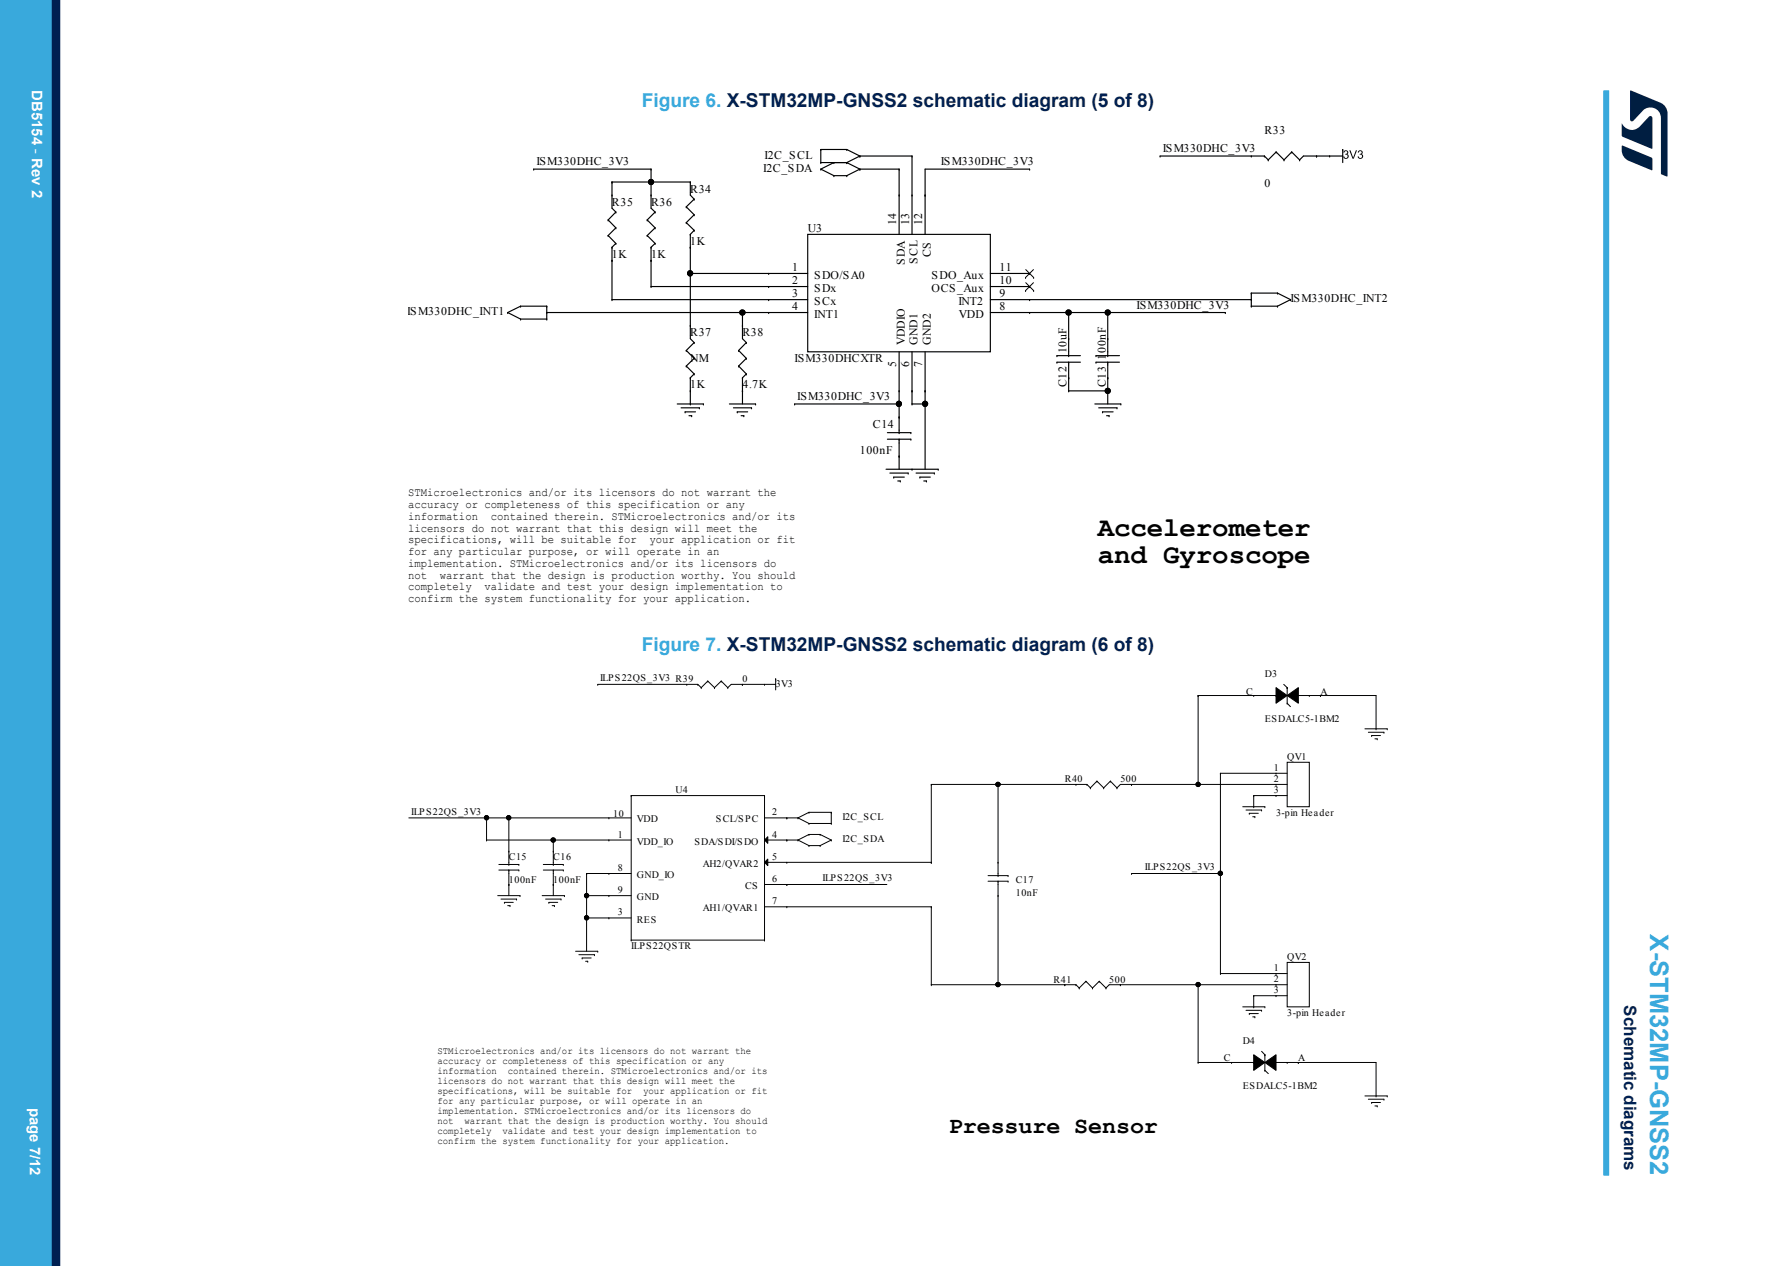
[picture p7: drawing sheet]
<svg xmlns="http://www.w3.org/2000/svg" width="297mm" height="210mm" viewBox="0 0 297 210" stroke-linecap="round" stroke-linejoin="round" font-family="sans-serif">
<g fill="none" stroke="#000" stroke-width=".19">
<path d="M88.5 28.1h.1M88.5 28.1h19.5M100.9 36.5h.1M100.9 39.1h.1M100.9 36.5l1.3 1.3M100.9 39.1l1.3 1.3M101.5 30.2h13M101.5 32.4h.1M101.5 30.2h.1M101.5 30.2v4.3l.7 .7M102.2 35.2h.1M102.2 37.8h.1"/>
<path d="M102.2 35.2l-1.3 1.3M102.2 37.8l-1.3 1.3M107.4 36.5h.1M107.4 39.1h.1M107.4 36.5l1.3 1.3M107.4 39.1l1.3 1.3M108 32.4h.1M108 28.1h.1M108 30.2h.1M108 28.1v6.4l.7 .7M108.7 35.2h.1M108.7 37.8h.1"/>
<path d="M108.7 35.2l-1.3 1.3M108.7 37.8l-1.3 1.3M113.9 34.3h.1M113.9 36.9h.1M113.9 34.3l1.3 1.3M113.9 36.9l1.3 1.3M114.5 38.9h.1M114.5 30.2h.1M114.5 38.9v17.3l.7 .6M114.5 30.2v2.2l.7 .6M115.2 33h.1M115.2 35.6h.1"/>
<path d="M115.2 38.2h.1M115.2 33l-1.3 1.3M115.2 35.6l-1.3 1.3M115.2 38.2l-.7 .7M134 38.9h30.3v19.5h-30.3zM136.2 28.1l2.2 1M136.2 27h.1M136.2 24.8h.1M136.2 28.1h.1M136.2 24.8v2.2M136.2 24.8h4.3M136.2 27h4.3"/>
<path d="M138.4 27h.1M138.4 29.1h.1M138.4 29.1h2.1M138.4 27l-2.2 1.1M140.5 27h.1M140.5 24.8h.1M140.5 29.1h.1M140.5 24.8l2.2 1.1M140.5 27l2.2 1.1M142.7 25.9h.1M142.7 28.1h.1M142.7 25.9l-2.2 1.1"/>
<path d="M142.7 28.1l-2.2 1M142.7 28.1h6.5M142.7 25.9h8.6M149.2 32.4h.1M149.2 28.1h.1M149.2 28.1v10.8M151.3 32.4h.1M151.3 25.9h.1M151.3 25.9v13M153.5 32.4h.1M170.8 28.1h.1M170.8 28.1h-17.3v10.8"/>
<path d="M192.5 25.9h17.3M192.5 25.9h.1M207.6 25.9h.1M209.8 25.9h.1M209.8 25.9l.6 .6M210.4 26.5h.1M211.7 25.2h.1M211.7 25.2l-1.3 1.3M211.7 25.2l1.3 1.3M213 26.5h.1M214.3 25.2h.1M214.3 25.2l-1.3 1.3"/>
<path d="M214.3 25.2l1.3 1.3M215.6 26.5h.1M218.4 25.9h.1M220.6 25.9h.1M222.8 24.8h.1M222.8 25.9h-6.5l-.7 .6M222.8 24.8v2.2M84.2 51.8l2.2 1.1M84.2 51.8h.1M86.4 50.8h.1M86.4 52.9h.1M86.4 50.8h4.3"/>
<path d="M86.4 50.8l-2.2 1M86.4 52.9h4.3M90.7 51.8h43.3M90.7 50.8h.1M90.7 52.9h.1M90.7 51.8h.1M90.7 50.8v2.1M101.5 41h.1M101.5 43.2h.1M101.5 49.7h.1M101.5 41v8.7M101.5 49.7h32.5"/>
<path d="M102.2 40.4h.1M102.2 40.4l-.7 .6M108 41h.1M108 43.2h.1M108 47.5h.1M108 41v6.5M108 47.5h26M108.7 40.4h.1M108.7 40.4l-.7 .6M113.9 58.1h.1M113.9 58.1l1.3 1.3M114.5 54h.1"/>
<path d="M114.5 41h.1M114.5 45.4h.1M114.5 45.4h19.5M115.2 56.8h.1M115.2 59.4h.1M115.2 56.8l-1.3 1.3M115.2 59.4l-1.3 1.3M122.6 58.1h.1M122.6 58.1l1.2 1.3M123.2 54h.1M123.2 51.8h.1M123.2 51.8v4.4l.6 .6"/>
<path d="M123.8 56.8h.1M123.8 59.4h.1M123.8 56.8l-1.2 1.3M123.8 59.4l-1.2 1.3M127.5 45.4h.1M127.5 51.8h.1M127.5 49.7h.1M127.5 47.5h.1M149.2 58.4v13.4M151.3 58.4v8.6M153.5 58.4v19.4M164.3 47.5h6.5"/>
<path d="M164.3 45.4h6.5M164.3 51.8h39M164.3 49.7h43.3M170.8 47.5h.1M170.8 49.7h.1M170.8 51.8h.1M170.8 45.4h.1M175.4 59h.1M175.4 59h3.9M177.3 59h.1M177.3 56.2h.1M177.3 51.8h.1"/>
<path d="M177.3 51.8v7.2M181.8 59h.1M181.8 59h3.9M183.8 59h.1M183.8 56.2h.1M183.8 51.8h.1M183.8 51.8v7.2M203.3 51.8h.1M207.6 50.8h.1M207.6 48.6h.1M207.6 49.7h.1M207.6 48.6v2.2"/>
<path d="M207.6 48.6h4.4M207.6 50.8h4.4M212 50.8h.1M212 48.6h.1M212 48.6l2.1 1.1M214.1 49.7h.1M214.1 49.7l-2.1 1.1M112.4 67h4.3M113 67.6h3M113.7 68.3h1.7M113.7 68.3h.1M113.9 60.7h.1"/>
<path d="M113.9 60.7l1.3 1.3M114.3 69h.5M114.5 62.7h.1M114.5 64.8h.1M114.5 67h.1M114.5 62.7v4.3M114.8 69h.1M115.2 62h.1M115.2 62l-.7 .7M116 67.6h.1M116.7 67h.1M121 67h4.4"/>
<path d="M121.7 67.6h3M122.3 68.3h.1M122.3 68.3h1.8M122.6 60.7h.1M122.6 60.7l1.2 1.3M123 69h.4M123.2 62.7h.1M123.2 64.8h.1M123.2 62.7v4.3M123.4 69h.1M123.8 62h.1M123.8 62l-.6 .7"/>
<path d="M124.7 67.6h.1M125.4 67h.1M131.8 67h17.4M131.8 67h.1M147 77.8h8.7M147.2 72.9h3.9M147.2 71.8h3.9M147.7 78.5h3M148.3 79.1h1.7M148.3 79.1h.1M149 79.8h.4M149.2 71.8h.1"/>
<path d="M149.2 72.9h.1M149.2 69.2h.1M149.2 75.7h.1M149.2 64.8h.1M149.2 67h.1M149.2 72.9v4.9M149.4 79.8h.1M150.7 78.5h.1M151.1 72.9h.1M151.1 71.8h.1M151.3 67h2.2M151.3 77.8h.1"/>
<path d="M151.3 64.8h.1M151.3 67h.1M152 78.5h3M152.6 79.1h1.8M152.6 79.1h.1M153.3 79.8h.4M153.5 64.8h.1M153.5 67h.1M153.7 79.8h.1M155 78.5h.1M155.7 77.8h.1M175.4 60.1h.1"/>
<path d="M175.4 60.1h3.9M177.3 64.8h6.5M177.3 60.1h.1M177.3 62.7h.1M177.3 64.8h.1M177.3 60.1v4.7M181.7 67h4.3M181.8 60.1h.1M181.8 60.1h3.9M182.3 67.6h3M182.9 68.3h.1M182.9 68.3h1.8"/>
<path d="M183.6 69h.4M183.8 60.1h.1M183.8 62.7h.1M183.8 64.8h.1M183.8 60.1v6.9M184 69h.1M185.3 67.6h.1M186 67h.1"/>
<circle cx="108" cy="30.2" r=".42"/>
<circle cx="114.5" cy="45.3" r=".43"/>
<circle cx="123.2" cy="51.8" r=".43"/>
<circle cx="177.3" cy="51.8" r=".43"/>
<circle cx="183.8" cy="51.8" r=".42"/>
<circle cx="149.1" cy="67" r=".43"/>
<circle cx="153.5" cy="67" r=".43"/>
<circle cx="183.8" cy="64.8" r=".42"/>
</g>
<path d="M223 25a.37 .37 0 0 1 .6 0 .37 .37 0 0 1-.1 .6 .44 .44 0 0 1 0 .7 .44 .44 0 0 1-.6-.3l.1-.1a.28 .28 0 0 0 .4 .3 .28 .28 0 0 0 .2-.4 .28 .28 0 0 0-.4-.1v-.2a.24 .24 0 0 0 .3-.2 .24 .24 0 0 0-.2-.3 .24 .24 0 0 0-.2 .3h-.2zM223.9 24.9h.2l.4 1.3 .5-1.3h.2l-.6 1.4h-.2zM225.4 25a.37 .37 0 0 1 .6 0 .37 .37 0 0 1-.1 .6 .44 .44 0 0 1 0 .7 .44 .44 0 0 1-.6-.3l.1-.1a.28 .28 0 0 0 .4 .3 .28 .28 0 0 0 .2-.4 .28 .28 0 0 0-.4-.1v-.2a.24 .24 0 0 0 .3-.2 .24 .24 0 0 0-.2-.3 .24 .24 0 0 0-.2 .3h-.2z" fill="#000"/>
<g fill="none" stroke="#000" stroke-width=".17">
<path d="M170.2 48.2h.1M170.2 46h.1M170.2 46.9l1.3 1.3M170.2 44.7l1.3 1.3M171.5 46.9l-1.3 1.3M171.5 44.7l-1.3 1.3M171.5 48.2h.1M171.5 46h.1M99.2 113.5h16.6M99.2 113.5h.1M114 113.5h.1M115.8 113.5l.5 .6"/>
<path d="M115.8 113.5h.1M116.3 114.1h.1M117.4 113l1.2 1.1M117.4 113h.1M117.4 113l-1.1 1.1M118.6 114.1h.1M119.7 113l1.1 1.1M119.7 113h.1M119.7 113l-1.1 1.1M120.8 114.1h.1M123.2 113.5h.1M126.9 113.5h.1"/>
<path d="M128.7 112.6h.1M128.7 113.5h-7.4l-.5 .6M128.7 112.6v1.8M198.8 115.4h.1M198.8 115.4v14.7M198.8 115.4h12.9M208 115.4h.1M211.7 114.1l1.9 1.3-1.9 1.2zM211.7 115.4h.1M213 113.5l.6 .6M213.6 116.6l.5 .6M213.6 115.4l1.8-1.3v2.5z"/>
<path d="M213.6 114.1h.1M213.6 116.6h.1M213.6 114.1v2.5M215.4 115.4h12.9v5.5M217.2 115.4h.1M219.1 115.4h.1M67.8 135.7h36.9M80.7 139.3h.1M80.7 135.7h.1M80.7 135.7v3.6M80.7 139.3h24M84.4 135.7h.1"/>
<path d="M84.4 135.7v7.7M91.8 139.3h.1M91.8 139.3v4.1M101 139.3h.1M101 135.7h.1M104.7 132h.1M104.7 132h22.2M104.7 132v23.9M126.9 139.3l.5-.5v1.1zM126.9 132h.1M126.9 132v23.9M126.9 139.3h5.5"/>
<path d="M126.9 135.7h5.5M130.6 135.7h.1M130.6 139.3h.1M132.4 135.7h.1M132.4 139.3h.1M132.4 135.7l1.8 .9M132.4 139.3l1.8 1M134.2 134.7l-1.8 1M134.2 138.4l-1.8 .9M134.2 134.7h.1M134.2 136.6h.1M134.2 138.4h.1"/>
<path d="M134.2 134.7h3.7M134.2 138.4h1.9M134.2 136.6h3.7M136.1 138.4h.1M136.1 138.4l1.8 .9M137.9 134.7h.1M137.9 136.6h.1M137.9 139.3h.1M137.9 134.7v1.9M137.9 139.3l-1.8 1M154.5 130.1h25.8M154.5 130.1h.1"/>
<path d="M154.5 130.1v12.9M165.6 130.1h.1M165.6 130.1v15.1M178.5 130.1h.1M180.3 130.1l.6 .6M180.3 130.1h.1M180.9 130.7h.1M182 129.6l1.1 1.1M182 129.6h.1M182 129.6l-1.1 1.1M183.1 130.7h.1M184.2 129.6l1.1 1.1"/>
<path d="M184.2 129.6h.1M184.2 129.6l-1.1 1.1M185.3 130.7h.1M187.7 130.1h.1M198.8 130.1h.1M202.5 128.3h11.1M202.5 128.3h.1M202.5 128.3v33.2M206.2 133.8h3.7M206.7 134.4h2.6M207.3 134.9h.1M207.3 134.9h1.5"/>
<path d="M207.9 135.5h.3M208 132h5.6M208 132h.1M208 133.8h.1M208 132v1.8M208.2 135.5h.1M209.3 134.4h.1M209.9 133.8h.1M211.7 128.3h.1M211.7 130.1h.1M211.7 132h.1M213.6 126.4h3.6v7.4h-3.6z"/>
<path d="M213.6 130.1h-27.7l-.6 .6M226.5 120.9h3.7M227 121.5h2.6M227.6 122h.1M227.6 122h1.5M228.1 122.6h.4M228.3 120.9h.1M228.5 122.6h.1M229.6 121.5h.1M230.2 120.9h.1M82.6 148.6h3.7M82.8 144.3h3.3"/>
<path d="M82.8 143.4h3.3M83.1 149.1h2.6M83.7 149.7h1.5M83.7 149.7h.1M84.2 150.2h.4M84.4 143.4h.1M84.4 144.3h.1M84.4 141.2h.1M84.4 146.7h.1M84.4 144.3v4.3M84.6 150.2h.1M85.7 149.1h.1"/>
<path d="M86.1 144.3h.1M86.1 143.4h.1M86.3 148.6h.1M90 148.6h3.7M90.1 144.3h3.4M90.1 143.4h3.4M90.5 149.1h2.6M91.1 149.7h1.4M91.1 149.7h.1M91.6 150.2h.4M91.8 143.4h.1M91.8 144.3h.1"/>
<path d="M91.8 141.2h.1M91.8 146.7h.1M91.8 144.3v4.3M92 150.2h.1M93.1 149.1h.1M93.5 144.3h.1M93.5 143.4h.1M93.7 148.6h.1M95.5 157.8h3.7M96 158.4h2.6M96.6 158.9h.1M96.6 158.9h1.5"/>
<path d="M97.2 159.5h.3M97.3 144.9h.1M97.3 148.6h.1M97.3 152.3h.1M97.3 144.9v12.9M97.3 148.6h7.4M97.3 144.9h7.4M97.3 152.3h7.4M97.5 159.5h.1M98.6 158.4h.1M99.2 157.8h.1M101 144.9h.1"/>
<path d="M101 148.6h.1M101 152.3h.1M104.7 155.9h.1M104.7 155.9h22.2M126.9 143l.5-.5v1.1zM126.9 155.9h.1M126.9 143h27.6M126.9 146.7h20.2M126.9 150.4h27.6M130.6 143h.1M130.6 146.7h.1M130.6 150.4h.1"/>
<path d="M134.2 140.3h1.9M134.2 140.3h.1M136.1 140.3h.1M154.5 143h.1M154.5 150.4h.1M154.5 150.4v12.9M163.9 146.2h3.4M163.9 145.2h3.4M165.6 145.2h.1M165.6 146.2h.1M165.6 143h.1M165.6 148.6h.1"/>
<path d="M165.6 146.2v17.1M167.3 146.2h.1M167.3 145.2h.1M187.7 144.9h.1M187.7 144.9h14.8M202.5 144.9h.1M213.6 159.6h3.6v7.4h-3.6zM154.5 163.3h.1M154.5 163.3h24M165.6 163.3h.1M176.7 163.3h.1M178.5 163.3l.6 .6"/>
<path d="M178.5 163.3h.1M179.1 163.9h.1M180.2 162.8l1.1 1.1M180.2 162.8h.1M180.2 162.8l-1.1 1.1M181.3 163.9h.1M182.4 162.8h.1M182.4 162.8l-1.1 1.1M182.4 162.8l1.1 1.1M183.5 163.9h.1M185.9 163.3h.1M198.8 176.2h.1"/>
<path d="M198.8 163.3h.1M198.8 163.3v12.9M198.8 176.2h9.2M202.5 161.5h11.1M202.5 161.5h.1M204.3 176.2h.1M206.2 167h3.7M206.7 167.6h2.6M207.3 168.1h.1M207.3 168.1h1.5M207.9 168.7h.3M208 165.2h5.6"/>
<path d="M208 175l1.9 1.2-1.9 1.3zM208 176.2h.1M208 165.2h.1M208 167h.1M208 165.2v1.8M208.2 168.7h.1M209.3 167.6h.1M209.3 174.4l.6 .6M209.9 177.5l.5 .6M209.9 176.2l1.8-1.2v2.5zM209.9 167h.1M209.9 175h.1"/>
<path d="M209.9 177.5h.1M209.9 175v2.5M211.7 161.5h.1M211.7 163.3h.1M211.7 165.2h.1M211.7 176.2h16.6v5.6M213.6 176.2h.1M213.6 163.3h-29.6l-.5 .6M215.4 176.2h.1M226.5 181.8h3.7M227 182.3h2.6M227.6 182.9h.1"/>
<path d="M227.6 182.9h1.5M228.1 183.5h.4M228.3 181.8h.1M228.5 183.5h.1M229.6 182.3h.1M230.2 181.8h.1"/>
<circle cx="80.7" cy="135.6" r=".36"/>
<circle cx="84.4" cy="135.6" r=".36"/>
<circle cx="91.8" cy="139.3" r=".36"/>
<circle cx="165.6" cy="130.1" r=".36"/>
<circle cx="198.8" cy="130.1" r=".36"/>
<circle cx="97.3" cy="148.6" r=".36"/>
<circle cx="97.3" cy="152.2" r=".36"/>
<circle cx="202.5" cy="144.9" r=".36"/>
<circle cx="165.6" cy="163.3" r=".36"/>
<circle cx="198.8" cy="163.3" r=".36"/>
</g>
<g fill="#000">
<path d="M126.9 139.3l.5-.5v1.1zM126.9 143l.5-.5v1.1z"/>
<path d="M213.6 115.4l1.8-1.3v2.5z" fill-rule="evenodd"/>
<path d="M211.7 114.1l1.9 1.3-1.9 1.2z" fill-rule="evenodd"/>
<path d="M209.9 176.2l1.8-1.2v2.5z" fill-rule="evenodd"/>
<path d="M208 175l1.9 1.2-1.9 1.3z" fill-rule="evenodd"/>
<circle cx="108" cy="30.2" r=".42"/>
<circle cx="114.5" cy="45.3" r=".43"/>
<circle cx="123.2" cy="51.8" r=".43"/>
<circle cx="177.3" cy="51.8" r=".43"/>
<circle cx="183.8" cy="51.8" r=".42"/>
<circle cx="149.1" cy="67" r=".43"/>
<circle cx="153.5" cy="67" r=".43"/>
<circle cx="183.8" cy="64.8" r=".42"/>
<circle cx="80.7" cy="135.6" r=".36"/>
<circle cx="84.4" cy="135.6" r=".36"/>
<circle cx="91.8" cy="139.3" r=".36"/>
<circle cx="165.6" cy="130.1" r=".36"/>
<circle cx="198.8" cy="130.1" r=".36"/>
<circle cx="97.3" cy="148.6" r=".36"/>
<circle cx="97.3" cy="152.2" r=".36"/>
<circle cx="202.5" cy="144.9" r=".36"/>
<circle cx="165.6" cy="163.3" r=".36"/>
<circle cx="198.8" cy="163.3" r=".36"/>
</g>
<path d="M266.5 15v180" fill="none" stroke="#39a9dc" stroke-width="1"/>
<g fill="#39a9dc">
<path d="M0 0h8.6v210h-8.6z" fill-rule="evenodd"/>
<path d="M0 0h7.5v210h-7.5z" fill-rule="evenodd"/>
</g>
<path d="M9.3 0v210" fill="none" stroke="#002052" stroke-width="1.4"/>
<g fill="#001e41">
<path d="M270.5 15l5 2.1a1.91 1.91 0 0 1 1.2 1.7v10.4l-.1 .1-1-.5v-9.2a1.74 1.74 0 0 0-1-1.6 1.74 1.74 0 0 0-2 .3l-1.6 1.7-.2 .1-.3-.1z"/>
<path d="M269.1 24.2l4.9 1.9 .2 .3v1.7l-.2 .1-3.8-1.5a1.92 1.92 0 0 1-1.1-1.8z"/>
<path d="M269.1 20.5a1.85 1.85 0 0 0 2.9 .5l1.6-1.6 .2-.2 .3 .2v5.3l-5-2.1z"/>
</g>
<g font-size="4.5">
<text x="182.2" y="88.9">Accelerometer</text>
<text x="182.2" y="93.4">and Gyroscope</text>
</g>
<text font-size="4.2" fill="#39a9dc" x="273.8" y="155" transform="rotate(90 273.8 155)">X-STM32MP-GNSS2</text>
<text font-size="3.9" x="157.4" y="187.9">Pressure Sensor</text>
<g font-size="3.2" fill="#39a9dc">
<text x="106.5" y="17.8">Figure 6. X-STM32MP-GNSS2 schematic diagram (5 of 8)</text>
<text x="106.5" y="108.1">Figure 7. X-STM32MP-GNSS2 schematic diagram (6 of 8)</text>
</g>
<text font-size="2.8" fill="#002052" x="269.5" y="166.8" transform="rotate(90 269.5 166.8)">Schematic diagrams</text>
<g font-size="2.5" fill="#fff">
<text x="5.3" y="15" transform="rotate(90 5.3 15)">DB5154 - Rev 2</text>
<text x="5" y="183.7" transform="rotate(90 5 183.7)">page 7/12</text>
</g>
<g font-size="1.9">
<text x="209.8" y="22.2">R33</text>
<text x="89" y="27.4">ISM330DHC_3V3</text>
<text x="126.6" y="28.5">I2C_SDA</text>
<text x="126.9" y="26.3">I2C_SCL</text>
<text x="156.1" y="27.4">ISM330DHC_3V3</text>
<text x="192.9" y="25.3">ISM330DHC_3V3</text>
<text x="101.5" y="34.1">R35</text>
<text x="108" y="34.1">R36</text>
<text x="114.5" y="31.9">R34</text>
<text x="209.8" y="31.1">0</text>
<text x="114.5" y="40.6">1K</text>
<text x="134" y="38.5">U3</text>
<text x="148.7" y="37.4" transform="rotate(-90 148.7 37.4)">14</text>
<text x="150.8" y="37.4" transform="rotate(-90 150.8 37.4)">13</text>
<text x="153" y="37.4" transform="rotate(-90 153 37.4)">12</text>
<text x="101.5" y="42.8">1K</text>
<text x="108" y="42.8">1K</text>
<text x="131.4" y="47.1">2</text>
<text x="131.4" y="44.9">1</text>
<text x="135.1" y="46.3">SDO/SA0</text>
<text x="150.1" y="44" transform="rotate(-90 150.1 44)">SDA</text>
<text x="152.2" y="43.8" transform="rotate(-90 152.2 43.8)">SCL</text>
<text x="154.4" y="42.7" transform="rotate(-90 154.4 42.7)">CS</text>
<text x="154.6" y="46.3">SDO_Aux</text>
<text x="165.8" y="44.9">11</text>
<text x="165.8" y="47.1">10</text>
<text x="67.6" y="52.3">ISM330DHC_INT1</text>
<text x="131.4" y="51.4">4</text>
<text x="131.4" y="49.2">3</text>
<text x="135.1" y="52.7">INT1</text>
<text x="135.1" y="50.6">SCx</text>
<text x="135.1" y="48.4">SDx</text>
<text x="154.6" y="48.4">OCS_Aux</text>
<text x="159" y="50.6">INT2</text>
<text x="159.1" y="52.7">VDD</text>
<text x="165.8" y="51.4">8</text>
<text x="165.8" y="49.2">9</text>
<text x="188.6" y="51.2">ISM330DHC_3V3</text>
<text x="214.1" y="50.1">ISM330DHC_INT2</text>
<text x="114.5" y="55.8">R37</text>
<text x="123.2" y="55.8">R38</text>
<text x="150.1" y="57.3" transform="rotate(-90 150.1 57.3)">VDDIO</text>
<text x="152.2" y="57.3" transform="rotate(-90 152.2 57.3)">GND1</text>
<text x="154.4" y="57.3" transform="rotate(-90 154.4 57.3)">GND2</text>
<text x="177" y="58.6" transform="rotate(-90 177 58.6)">10uF</text>
<text x="114.5" y="64.4">1K</text>
<text x="114.5" y="60.1">NM</text>
<text x="123.2" y="64.4">4.7K</text>
<text x="131.8" y="60.1">ISM330DHCXTR</text>
<text x="148.7" y="60.9" transform="rotate(-90 148.7 60.9)">5</text>
<text x="150.8" y="60.9" transform="rotate(-90 150.8 60.9)">6</text>
<text x="153" y="60.9" transform="rotate(-90 153 60.9)">7</text>
<text x="177" y="64.2" transform="rotate(-90 177 64.2)">C12</text>
<text x="183.5" y="64.2" transform="rotate(-90 183.5 64.2)">C13 100nF</text>
<text x="132.3" y="66.4">ISM330DHC_3V3</text>
<text x="144.8" y="70.9">C14</text>
<text x="142.7" y="75.2">100nF</text>
<text x="67.7" y="82.3">STMicroelectronics and/or its licensors do not warrant the</text>
<text x="67.7" y="84.3">accuracy or completeness of this specification or any</text>
<text x="67.7" y="86.2">information</text>
<text x="67.7" y="88.2">licensors do not warrant that this design will meet the</text>
<text x="81.4" y="86.2">contained therein. STMicroelectronics and/or its</text>
<text x="67.7" y="90.1">specifications, will be suitable for</text>
<text x="67.7" y="92.1">for any particular purpose, or will operate in an</text>
<text x="67.7" y="94">implementation. STMicroelectronics and/or its licensors do</text>
<text x="67.7" y="96">not</text>
<text x="73" y="96">warrant that the design is production worthy. You should</text>
<text x="107.8" y="90.1">your application or fit</text>
<text x="67.7" y="97.9">completely</text>
<text x="67.7" y="99.9">confirm the system functionality for your application.</text>
<text x="80.4" y="97.9">validate and test your design implementation to</text>
</g>
<g font-size="1.7">
<text x="99.6" y="113">ILPS22QS_3V3 R39</text>
<text x="123.2" y="113.2">0</text>
<text x="128.7" y="113.9">3V3</text>
<text x="209.9" y="112.2">D3</text>
<text x="206.7" y="115.2">C</text>
<text x="209.9" y="119.8">ESDALC5-1BM2</text>
<text x="219.1" y="115.2">A</text>
<text x="112.1" y="131.6">U4</text>
<text x="176.7" y="129.8">R40</text>
<text x="185.9" y="129.8">500</text>
<text x="211.4" y="127.9">1</text>
<text x="211.4" y="129.7">2</text>
<text x="211.4" y="131.6">3</text>
<text x="213.6" y="126.1">QV1</text>
<text x="68.2" y="135.2">ILPS22QS_3V3</text>
<text x="101.8" y="135.5">10</text>
<text x="105.7" y="136.4">VDD</text>
<text x="118.8" y="136.4">SCL/SPC</text>
<text x="128.1" y="135.3">2</text>
<text x="139.8" y="136.1">I2C_SCL</text>
<text x="211.7" y="135.3">3-pin Header</text>
<text x="84.4" y="142.7">C15</text>
<text x="91.8" y="142.7">C16</text>
<text x="102.5" y="138.9">1</text>
<text x="105.7" y="140.1">VDD_IO</text>
<text x="115.2" y="140.1">SDA/SDI/SDO</text>
<text x="116.6" y="143.8">AH2/QVAR2</text>
<text x="128.1" y="142.6">5</text>
<text x="128.1" y="138.9">4</text>
<text x="139.8" y="139.8">I2C_SDA</text>
<text x="84.4" y="146.4">100nF</text>
<text x="91.8" y="146.4">100nF</text>
<text x="102.5" y="144.5">8</text>
<text x="102.5" y="148.2">9</text>
<text x="105.7" y="145.7">GND_IO</text>
<text x="105.7" y="149.3">GND</text>
<text x="123.6" y="147.5">CS</text>
<text x="128.1" y="146.3">6</text>
<text x="136.5" y="146.2">ILPS22QS_3V3</text>
<text x="168.5" y="146.4">C17</text>
<text x="168.5" y="148.6">10nF</text>
<text x="190" y="144.4">ILPS22QS_3V3</text>
<text x="102.5" y="151.9">3</text>
<text x="105.7" y="153">RES</text>
<text x="116.6" y="151.2">AH1/QVAR1</text>
<text x="128.1" y="150">7</text>
<text x="104.7" y="157.4">ILPS22QSTR</text>
<text x="211.4" y="161.1">1</text>
<text x="213.6" y="159.3">QV2</text>
<text x="174.8" y="163">R41</text>
<text x="184" y="163">500</text>
<text x="211.4" y="162.9">2</text>
<text x="211.4" y="164.8">3</text>
<text x="206.2" y="173.1">D4</text>
<text x="213.6" y="168.5">3-pin Header</text>
<text x="72.6" y="174.8">STMicroelectronics and/or its licensors do not warrant the</text>
<text x="72.6" y="176.4">accuracy or completeness of this specification or any</text>
<text x="72.6" y="178.1">information</text>
<text x="72.6" y="179.8">licensors do not warrant that this design will meet the</text>
<text x="84.3" y="178.1">contained therein. STMicroelectronics and/or its</text>
<text x="203" y="176.1">C</text>
<text x="215.4" y="176.1">A</text>
<text x="72.6" y="181.4">specifications, will be suitable for</text>
<text x="72.6" y="183.1">for any particular purpose, or will operate in an</text>
<text x="72.6" y="184.7">implementation. STMicroelectronics and/or its licensors do</text>
<text x="106.7" y="181.4">your application or fit</text>
<text x="206.2" y="180.7">ESDALC5-1BM2</text>
<text x="72.6" y="186.4">not</text>
<text x="72.6" y="188.1">completely</text>
<text x="72.6" y="189.7">confirm the system functionality for your application.</text>
<text x="77.1" y="186.4">warrant that the design is production worthy. You should</text>
<text x="83.4" y="188.1">validate and test your design implementation to</text>
</g>
</svg>
